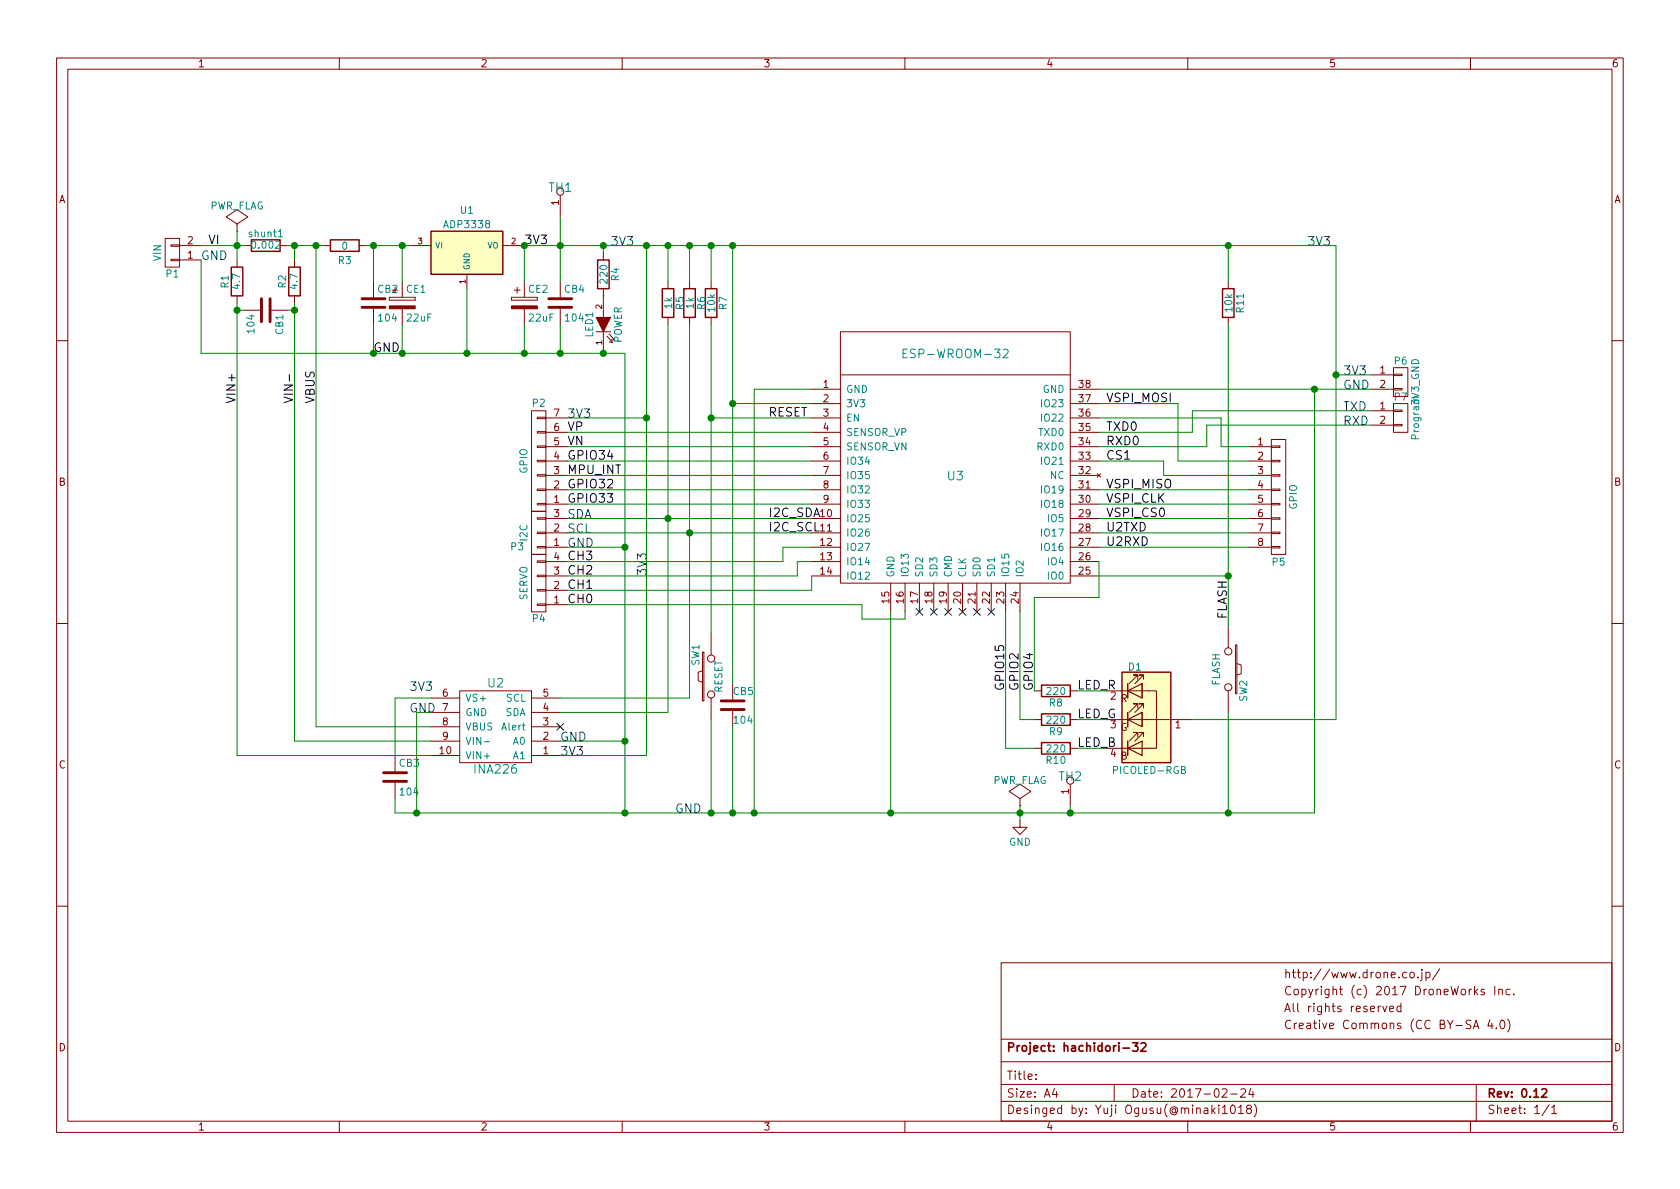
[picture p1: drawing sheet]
<svg xmlns="http://www.w3.org/2000/svg" width="297mm" height="210mm" viewBox="0 0 297 210" stroke-linecap="round" stroke-linejoin="round" font-family="sans-serif">
<g fill="none" stroke="#840000" stroke-width=".18">
<path d="M10 10.3h277v189.9h-277zM12 12.2h273v186.1h-273zM60 10.3v1.9M110 10.3v1.9M160 10.3v1.9M210 10.3v1.9M260 10.3v1.9M41.9 39.6l1.9-1.3-1.9-1.2-1.9 1.2 1.9 1.3v1.3M99.1 34.5v3.8M29.2 42.2h2.5v5h-2.5zM30.2 43.3h1.5v.3h-1.5zM30.2 45.8h1.5v.3h-1.5z"/>
<path d="M31.7 43.4h3.9M31.7 46h3.9M41.9 40.9h.1M41.9 46v1.2M41.9 52.3v1.3M43.2 43.4h1.2M43.2 54.9h2.8M48 54.9h2.8M49.5 43.4h1.3M52.1 46v1.2M52.1 52.3v1.3M57.1 43.4h1.3"/>
<path d="M63.5 43.4h1.3M66 49.8v2.8M66 54.6v2.8M68.8 52.6v.5zM68.8 53.1h4.6zM68.8 52.6h4.6zM71.1 49.8v2.8M71.1 54.6v2.8M72.4 43.4h3.8M73.4 52.6v.5zM82.5 48.5v2.5M88.9 43.4h3.8"/>
<path d="M90.4 52.6v.5zM90.4 53.1h4.6zM90.4 52.6h4.6zM90.9 51.3h1M91.4 50.8v1M92.7 49.8v2.8M92.7 54.6v2.8M95 52.6v.5zM99.1 49.8v2.8M99.1 54.6v2.8M105.4 58.7h2.5M106.7 44.7v1.3"/>
<path d="M106.7 51v5.1M106.7 58.7v3.8M107.3 59.4l1 1.2-.6-.2M107.7 59l1 1.2-.6-.1M118.1 49.8v1.2M118.1 56.1v1.3M121.9 49.8v1.2M121.9 56.1v1.3M125.7 49.8v1.2M125.7 56.1v1.3M148.6 58.7h40.6v44.4h-40.6zM217.2 49.8v1.2"/>
<path d="M217.2 56.1v1.3M10 60.2h2M94 72.6h2.5v17.8h-2.5zM95 73.8h1.5v.2h-1.5zM95 76.3h1.5v.3h-1.5zM95 78.9h1.5v.2h-1.5zM96.5 79h3.8M96.5 76.4h3.8M96.5 73.9h3.8M143.5 79h5.1M143.5 76.4h5.1M143.5 73.9h5.1"/>
<path d="M143.5 68.8h5.1M143.5 71.4h5.1M148.6 66.3h40.6M189.2 79h5.1M189.2 76.4h5.1M189.2 73.9h5.1M189.2 68.8h5.1M189.2 71.4h5.1M221 79h3.8M224.8 77.7h2.5v20.3h-2.5zM224.8 78.9h1.5v.2h-1.5zM242.6 66.3h3.8"/>
<path d="M242.6 68.8h3.8M242.6 72.6h3.8M242.6 75.2h3.8M246.4 75.1h1.5v.2h-1.5zM246.4 72.5h1.5v.3h-1.5zM246.4 71.4h2.5v5h-2.5zM246.4 68.7h1.5v.3h-1.5zM246.4 66.2h1.5v.2h-1.5zM246.4 65h2.5v5.1h-2.5zM285 60.2h2M94 98h2.5v10.2h-2.5zM94 90.4h2.5v7.6h-2.5z"/>
<path d="M95 99.2h1.5v.2h-1.5zM95 91.6h1.5v.2h-1.5zM95 94.1h1.5v.3h-1.5zM95 96.6h1.5v.3h-1.5zM95 81.4h1.5v.3h-1.5zM95 83.9h1.5v.3h-1.5zM95 86.5h1.5v.2h-1.5zM95 89h1.5v.3h-1.5zM96.5 99.3h3.8M96.5 96.8h3.8M96.5 94.2h3.8M96.5 91.7h3.8"/>
<path d="M96.5 89.1h3.8M96.5 86.6h3.8M96.5 84.1h3.8M96.5 81.5h3.8M143.5 99.3h5.1M143.5 96.8h5.1M143.5 94.2h5.1M143.5 91.7h5.1M143.5 89.1h5.1M143.5 86.6h5.1M143.5 84.1h5.1M143.5 81.5h5.1"/>
<path d="M189.2 99.3h5.1M189.2 96.8h5.1M189.2 94.2h5.1M189.2 91.7h5.1M189.2 89.1h5.1M189.2 86.6h5.1M189.2 84.1h5.1M189.2 81.5h5.1M194 83.8l.6 .6M194.6 83.8l-.6 .6M221 96.8h3.8M221 94.2h3.8"/>
<path d="M221 91.7h3.8M221 89.1h3.8M221 86.6h3.8M221 84.1h3.8M221 81.5h3.8M224.8 96.6h1.5v.3h-1.5zM224.8 94.1h1.5v.3h-1.5zM224.8 91.6h1.5v.2h-1.5zM224.8 89h1.5v.3h-1.5zM224.8 86.5h1.5v.2h-1.5zM224.8 83.9h1.5v.3h-1.5zM224.8 81.4h1.5v.3h-1.5z"/>
<path d="M10 110.3h2M95 101.7h1.5v.3h-1.5zM95 104.3h1.5v.2h-1.5zM95 106.8h1.5v.3h-1.5zM96.5 106.9h3.8M96.5 104.4h3.8M96.5 101.8h3.8M124.2 115.3h.3v8.6h-.3zM124.2 118.6l-.8 .3v1.5l.8 .2M125.7 112v3.8M143.5 101.8h5.1M157.5 103.1v5.1"/>
<path d="M160 103.1v5.1M162.6 103.1v5.1M165.1 103.1v5.1M167.6 103.1v5.1M170.2 103.1v5.1M172.7 103.1v5.1M175.3 103.1v5.1M177.8 103.1v5.1M180.3 103.1v5.1M189.2 101.8h5.1M217.2 110.7v3.8M218.4 114h.3v8.7h-.3z"/>
<path d="M218.7 117.3l.8 .3v1.5l-.8 .3M285 110.3h2M69.8 133.6v2.8M69.8 138.4v2.8M76.2 133.6h5.1M76.2 131.1h5.1M76.2 128.5h5.1M76.2 126h5.1M76.2 123.4h5.1M81.3 122.2h12.7v12.7h-12.7zM94 133.6h5.1M94 131.1h5.1"/>
<path d="M94 128.5h5.1M94 126h5.1M94 123.4h5.1M125.7 123.4v3.8M129.5 120.9v2.8M129.5 125.7v2.8M182.9 122.2h1.2M182.9 127.2h1.2M182.9 132.3h1.2M189.2 138.7v3.8M189.2 122.2h1.3M189.2 127.2h1.3"/>
<path d="M189.2 132.3h1.3M195.6 122.2h8.9v10.1h-8.9M195.6 127.2h15.2M199.4 126v2.5M199.4 120.9v2.5M199.4 131.1v2.5M201.2 130.3v-.8h-.8h.8l-1.6 1.6M201.2 125.2v-.7h-.8h.8l-1.6 1.5M201.2 120.1v-.7h-.8h.8l-1.6 1.5M201.9 126v2.5zM201.9 126h.1M201.9 120.9v2.5z"/>
<path d="M201.9 120.9h.1M202.2 130.3v-.8h-.8h.8l-1.5 1.6M202.2 125.2v-.7h-.8h.8l-1.5 1.5M202.2 120.1v-.7h-.8h.8l-1.5 1.5M217.2 122.2v3.8M180.3 142.5h.1M180.3 141.2l1.9-1.3-1.9-1.2-1.9 1.2 1.9 1.3v1.3M180.3 145v1.3h1.3l-1.3 1.3-1.2-1.3h1.2M10 160.2h2M177 170.3h108v27.9h-108zM244.5 177.9l.3 1 .4-1M245.7 178.4l.7-.1v-.3l-.5-.1-.2 .2 .1 .7h.6"/>
<path d="M247.7 178l-.4-.1-.3 .3 .1 .6 .2 .1 .4-.1M247.7 177.4v1.5M249.4 172.1l.2-.2 .4 .2 .1 .5-.2 .2-.3 .1-.2-.1zM250.7 172.8v.1M251.4 171.9v1.3l-.3 .2M251.4 171.4v.2M252.1 172l.5-.1 .2 .3-.1 .6h-.6M252.1 171.9v1.5M254.5 171.3l-1.2 2M260.9 175.4l.4 .5M261.3 174.9l-.6 .6M262.4 175a.37 .37 0 0 0-.6 .1l.1 .3 .5 .1 .1 .1-.2 .3-.5-.1"/>
<path d="M264.3 174.4v1.5M265 175.1l.2-.2 .4 .1v.9M265 174.9v1M267 175l-.5-.1-.2 .3v.6l.2 .1 .5-.1M267.6 175.8v.1M285 160.2h2M60 198.3v1.9M110 198.3v1.9M160 198.3v1.9M177 194.8h108M177 191.8h108M177 187.8h108"/>
<path d="M177 183.8h108M183.2 190.8v.1M183.2 190v.1M186.4 192.5l-.3 1h.9M186.8 193v1M197 191.8v3M210 198.3v1.9M216.1 192.7l.2-.2h.4l.3 .5-1 1h1M216.1 195.9l.5-.5v1.5M216.1 196.9h.9M217.6 193.5h1.1M217.7 195.6l.2-.2a.81 .81 0 0 1 .6 .6 .81 .81 0 0 1-.3 .8l-.1 .1a.79 .79 0 0 1-.4-1.3z"/>
<path d="M219 195.9l.4-.5v1.5M219 196.9h.8M219.4 192.7l.2-.2h.4l.2 .5-.9 1h.9M220.7 196.1l-.3-.3 .1-.2 .2-.2 .4 .1 .2 .2-.1 .2-.7 .2a.48 .48 0 0 0 0 .7l.2 .1 .5-.1a.48 .48 0 0 0-.2-.7M221.2 192.5l-.4 1h.9M221.5 193v1M221.7 195.2a1.71 1.71 0 0 1 0 2.3M260 198.3v1.9M260.5 181.9l.5-1.5 .5 1.5M260.6 181.5h.7M261 191.8v6.5M263.4 180.3l-.3 1.1h.9"/>
<path d="M263.8 180.9v1M264.6 181.8v.1M265.4 180.6l.2-.2a.81 .81 0 0 1 .5 .6 .81 .81 0 0 1-.2 .8l-.2 .1a.79 .79 0 0 1-.3-1.3zM266.5 180.2a1.71 1.71 0 0 1 0 2.3M273.9 195.3l-1.3 2M274.3 195.9l.5-.5v1.5M274.3 196.9h.9"/>
<circle cx="125.7" cy="116.5" r=".63"/>
<circle cx="217.2" cy="115.2" r=".63"/>
<circle cx="125.7" cy="122.8" r=".63"/>
<circle cx="217.2" cy="121.5" r=".63"/>
</g>
<path d="M198.6 185.3h1.1M200.3 184.4h.9l-.5 .6 .4 .1v.7l-.2 .1-.6-.1M201.8 184.6l.2-.2h.3l.3 .4-.9 1.1h.9M272.6 192.7l.2-.2h.4l.3 .5-1 1h1" fill="none" stroke="#840000" stroke-width=".3"/>
<g fill="none" stroke="#840000" stroke-width=".25">
<path d="M40.9 47.2h2v5.1h-2zM44.4 42.4h5.1v2h-5.1zM51.1 47.2h2v5.1h-2zM58.4 42.4h5.1v2h-5.1zM76.2 40.9h12.7v7.6h-12.7zM105.7 46h2v5h-2zM117.1 51h2v5.1h-2zM120.9 51h2v5.1h-2zM124.7 51h2v5.1h-2zM216.2 51h2v5.1h-2zM198.4 118.9h8.6v16h-8.6zM184.1 121.2h5.1v2h-5.1z"/>
<path d="M184.1 126.2h5.1v2.1h-5.1zM184.1 131.3h5.1v2h-5.1z"/>
</g>
<path d="M46.2 52.8v4.1M47.8 52.8v4.1M64 54.4h4.1M64 52.8h4.1M97 54.4h4.1M97 52.8h4.1M67.8 138.2h4.1M67.8 136.6h4.1M127.5 125.5h4.1M127.5 123.9h4.1" fill="none" stroke="#840000" stroke-width=".51"/>
<g fill="#840000" stroke="#840000" stroke-width=".18">
<path d="M105.4 56.1h2.5l-1.2 2.6z"/>
<path d="M90.4 54.1h4.6v.5h-4.6z"/>
<path d="M68.8 54.1h4.6v.5h-4.6z"/>
</g>
<g fill="#ffffc2" stroke="#ffffc2" stroke-width=".18">
<path d="M76.2 40.9h12.7v7.6h-12.7z"/>
<path d="M198.4 118.9h8.6v16h-8.6z"/>
</g>
<path d="M49.2 41.9h.7M159.7 62.5h.5M160.4 61.7h-.7v1.6h.7M177.4 61.9l.2-.2h.4l.2 .2 .1 .3-.1 .2-.9 .9h1M85.6 131.2h1" fill="none" stroke="#008484" stroke-width=".18"/>
<g fill="none" stroke="#000084" stroke-width=".18">
<path d="M162 107.6l1.2 1.2M163.2 107.6l-1.2 1.2M164.5 107.6l1.2 1.2M165.7 107.6l-1.2 1.2M167 107.6l1.2 1.2M168.2 107.6l-1.2 1.2M169.6 107.6l1.2 1.2M170.8 107.6l-1.2 1.2M172.1 107.6l1.2 1.2M173.3 107.6l-1.2 1.2M174.7 107.6l1.2 1.2M175.9 107.6l-1.2 1.2"/>
<path d="M98.5 127.9l1.2 1.2M99.7 127.9l-1.2 1.2"/>
</g>
<path d="M51.2 66.2v1.2" fill="none" stroke="#000" stroke-width=".18"/>
<g fill="none" stroke="#008400" stroke-width=".18">
<path d="M99.1 38.3v11.5M35.6 46v16.5h74.9v81.3M35.6 43.4h7.6M41.9 54.9h1.3M41.9 40.9v5.1M41.9 53.6v80h34.3M50.8 43.4h6.3M50.8 54.9h1.3M52.1 43.4v2.6M52.1 53.6v77.5h24.1M55.9 43.4v85.1h20.3M64.8 43.4h7.6"/>
<path d="M66 43.4v6.4M66 57.4v5.1M71.1 43.4v6.4M71.1 57.4v5.1M82.5 51v11.5M92.7 49.8v-6.4h143.5v83.8h-25.4M92.7 57.4v5.1M99.1 57.4v5.1M106.7 52.3h.1M106.7 43.4v1.3M114.3 43.4v90.2h-15.2M118.1 43.4v6.4"/>
<path d="M118.1 57.4v68.6h-19M121.9 43.4v6.4M121.9 57.4v66h-22.8M125.7 43.4v6.4M125.7 57.4v54.6M129.5 43.4v77.5M217.2 43.4v6.4M217.2 57.4v53.3M100.3 73.9h14M100.3 76.4h43.2M100.3 79h43.2M125.7 73.9h17.8"/>
<path d="M129.5 71.4h14M143.5 68.8h-10.2v75M194.3 71.4h14v10.1h12.7M194.3 73.9h21.6v5.1h5.1M194.3 68.8h48.3M232.4 68.8v75h-162.6v-2.6M236.2 66.3h6.4M242.6 72.6h-31.8v3.8h-16.5M242.6 75.2h-29.2v3.8h-19.1M100.3 91.7h43.2M100.3 94.2h43.2M100.3 96.8h10.2"/>
<path d="M100.3 81.5h43.2M100.3 89.1h43.2M100.3 86.6h43.2M100.3 84.1h43.2M143.5 99.3h-2.5v2.5h-40.7M143.5 96.8h-5.1v2.5h-38.1M194.3 91.7h26.7M194.3 94.2h26.7M194.3 96.8h26.7M194.3 81.5h11.4v2.6h15.3M194.3 89.1h26.7M194.3 86.6h26.7"/>
<path d="M194.3 99.3v6.4h-11.4v16.5M100.3 106.9h52.1v2.6h7.6v-1.3M143.5 101.8v2.6h-43.2M157.5 108.2v35.6M177.8 108.2v24.1h5.1M180.3 108.2v19h2.6M194.3 101.8h22.9M73.7 126v17.8M76.2 123.4h-6.4v10.2M99.1 131.1h11.4M125.7 127.2v16.6M129.5 128.5v15.3"/>
<path d="M190.5 127.2h5.1M190.5 132.3h5.1M190.5 122.2h5.1M217.2 126v17.8M180.3 142.5v2.5M189.2 142.5v1.3"/>
</g>
<g fill="#008400" stroke="#008400" stroke-width=".25">
<circle cx="125.7" cy="73.9" r=".51"/>
<circle cx="71.1" cy="62.5" r=".51"/>
<circle cx="99.1" cy="62.5" r=".51"/>
<circle cx="99.1" cy="43.4" r=".51"/>
<circle cx="92.7" cy="62.5" r=".51"/>
<circle cx="129.5" cy="143.8" r=".51"/>
<circle cx="106.7" cy="43.4" r=".51"/>
<circle cx="118.1" cy="43.4" r=".51"/>
<circle cx="82.6" cy="62.5" r=".51"/>
<circle cx="129.5" cy="71.4" r=".51"/>
<circle cx="66" cy="43.4" r=".51"/>
<circle cx="106.7" cy="62.5" r=".51"/>
<circle cx="114.3" cy="43.4" r=".51"/>
<circle cx="52.1" cy="43.4" r=".51"/>
<circle cx="52.1" cy="54.9" r=".51"/>
<circle cx="41.9" cy="43.4" r=".51"/>
<circle cx="71.1" cy="43.4" r=".51"/>
<circle cx="110.5" cy="96.8" r=".51"/>
<circle cx="41.9" cy="54.9" r=".51"/>
<circle cx="217.2" cy="101.8" r=".51"/>
<circle cx="118.1" cy="91.7" r=".51"/>
<circle cx="121.9" cy="94.2" r=".51"/>
<circle cx="121.9" cy="43.4" r=".51"/>
<circle cx="125.7" cy="43.4" r=".51"/>
<circle cx="129.5" cy="43.4" r=".51"/>
<circle cx="217.2" cy="43.4" r=".51"/>
<circle cx="180.3" cy="143.8" r=".51"/>
<circle cx="110.5" cy="131.1" r=".51"/>
<circle cx="110.5" cy="143.8" r=".51"/>
<circle cx="73.7" cy="143.8" r=".51"/>
<circle cx="55.9" cy="43.4" r=".51"/>
<circle cx="125.7" cy="143.8" r=".51"/>
<circle cx="189.2" cy="143.8" r=".51"/>
<circle cx="133.4" cy="143.8" r=".51"/>
<circle cx="157.5" cy="143.8" r=".51"/>
<circle cx="217.2" cy="143.8" r=".51"/>
<circle cx="232.4" cy="68.8" r=".51"/>
<circle cx="236.2" cy="66.3" r=".51"/>
<circle cx="114.3" cy="73.9" r=".51"/>
</g>
<path d="M199.4 132.3l2.5-1.2v2.5zM199.4 127.2l2.5-1.2v2.5zM199.4 122.2l2.5-1.3v2.5zM199.4 120.9v2.5M199.4 126v2.5M199.4 131.1v2.5" fill="none" stroke="#840000" stroke-width=".2"/>
<g font-size="2.1" fill="#008484">
<text x="97.1" y="33.9">TH1</text>
<text x="160.6" y="63.3">ESP-WROOM-32</text>
<text x="167.6" y="84.9">U3</text>
<text x="86.3" y="121.6">U2</text>
<text x="84" y="136.8">INA226</text>
<text x="187.2" y="138.1">TH2</text>
</g>
<g font-size="2.1" fill="#0000c2">
<text x="35.6" y="46">GND</text>
<text x="107.9" y="43.4">3V3</text>
<text x="231.1" y="43.4">3V3</text>
<text x="237.5" y="68.8">GND</text>
<text x="237.5" y="66.3">3V3</text>
<text x="100.3" y="73.9">3V3</text>
<text x="237.5" y="72.6">TXD</text>
<text x="237.5" y="75.2">RXD</text>
<text x="100.3" y="94.2">SCL</text>
<text x="100.3" y="91.7">SDA</text>
<text x="100.3" y="96.8">GND</text>
<text x="114.3" y="101.8" transform="rotate(-90 114.3 101.8)">3V3</text>
<text x="72.4" y="122.2">3V3</text>
<text x="99.1" y="131.1">GND</text>
<text x="99.1" y="133.6">3V3</text>
<text x="119.4" y="143.8">GND</text>
</g>
<g font-size="2.1">
<text x="36.8" y="43.2">VI</text>
<text x="41.7" y="71.4" transform="rotate(-90 41.7 71.4)">VIN+</text>
<text x="51.8" y="71.4" transform="rotate(-90 51.8 71.4)">VIN-</text>
<text x="55.6" y="71.4" transform="rotate(-90 55.6 71.4)">VBUS</text>
<text x="195.6" y="71.1">VSPI_MOSI</text>
<text x="100.3" y="76.2">VP</text>
<text x="135.9" y="73.7">RESET</text>
<text x="195.6" y="76.2">TXD0</text>
<text x="100.3" y="83.8">MPU_INT</text>
<text x="100.3" y="78.7">VN</text>
<text x="100.3" y="81.3">GPIO34</text>
<text x="195.6" y="81.3">CS1</text>
<text x="195.6" y="78.7">RXD0</text>
<text x="100.3" y="86.4">GPIO32</text>
<text x="100.3" y="88.9">GPIO33</text>
<text x="195.6" y="86.4">VSPI_MISO</text>
<text x="195.6" y="88.9">VSPI_CLK</text>
<text x="135.9" y="91.4">I2C_SDA</text>
<text x="135.9" y="94">I2C_SCL</text>
<text x="195.6" y="94">U2TXD</text>
<text x="195.6" y="91.4">VSPI_CS0</text>
<text x="100.3" y="101.6">CH2</text>
<text x="100.3" y="99.1">CH3</text>
<text x="195.6" y="96.5">U2RXD</text>
<text x="100.3" y="106.7">CH0</text>
<text x="100.3" y="104.1">CH1</text>
<text x="216.9" y="109.5" transform="rotate(-90 216.9 109.5)">FLASH</text>
<text x="177.5" y="122.2" transform="rotate(-90 177.5 122.2)">GPIO15</text>
<text x="180.1" y="122.2" transform="rotate(-90 180.1 122.2)">GPIO2</text>
<text x="182.6" y="122.2" transform="rotate(-90 182.6 122.2)">GPIO4</text>
<text x="190.5" y="121.9">LED_R</text>
<text x="190.5" y="127">LED_G</text>
<text x="190.5" y="132.1">LED_B</text>
</g>
<g font-size="2.1" fill="#008400">
<text x="92.7" y="43.2">3V3</text>
<text x="66" y="62.2">GND</text>
<text x="72.4" y="126">GND</text>
</g>
<g font-size="2.1" fill="#840000">
<text x="227" y="173">http://www.drone.co.jp/</text>
<text x="227" y="176">Copyright (c) 2017 DroneWorks Inc.</text>
<text x="227" y="179">All rights reserved</text>
<text x="178" y="186">Project: hachidori-32</text>
<text x="227" y="182">Creative Commons (CC BY-SA 4.0)</text>
<text x="178" y="191">Title:</text>
<text x="178" y="194.1">Size: A4</text>
<text x="178" y="197">Desinged by: Yuji Ogusu(@minaki1018)</text>
<text x="200" y="194.1">Date: 2017-02-24</text>
<text x="263" y="194.1">Rev: 0.12</text>
<text x="263" y="197">Sheet: 1/1</text>
</g>
<g font-size="1.8" fill="#840000">
<text x="35" y="11.9">1</text>
<text x="85" y="11.9">2</text>
<text x="135" y="11.9">3</text>
<text x="185" y="11.9">4</text>
<text x="235" y="11.9">5</text>
<text x="285" y="11.9">6</text>
<text x="10.4" y="35.9">A</text>
<text x="285.4" y="35.9">A</text>
<text x="98.8" y="36.3" transform="rotate(-90 98.8 36.3)">1</text>
<text x="33.2" y="45.7">1</text>
<text x="33.2" y="43.2">2</text>
<text x="66.8" y="51.8">CB2</text>
<text x="145.6" y="68.6">1</text>
<text x="145.6" y="71.1">2</text>
<text x="190.8" y="71.1">37</text>
<text x="190.8" y="68.6">38</text>
<text x="244" y="66">1</text>
<text x="244" y="68.6">2</text>
<text x="97.9" y="76.2">6</text>
<text x="97.9" y="73.7">7</text>
<text x="145.6" y="73.7">3</text>
<text x="145.6" y="76.2">4</text>
<text x="190.8" y="76.2">35</text>
<text x="190.8" y="73.7">36</text>
<text x="244" y="72.4">1</text>
<text x="244" y="74.9">2</text>
<text x="97.9" y="83.8">3</text>
<text x="97.9" y="81.3">4</text>
<text x="97.9" y="78.7">5</text>
<text x="145.6" y="78.7">5</text>
<text x="145.6" y="81.3">6</text>
<text x="145.6" y="83.8">7</text>
<text x="190.8" y="83.8">32</text>
<text x="190.8" y="81.3">33</text>
<text x="190.8" y="78.7">34</text>
<text x="222.4" y="78.7">1</text>
<text x="222.4" y="81.3">2</text>
<text x="222.4" y="83.8">3</text>
<text x="10.4" y="85.9">B</text>
<text x="97.9" y="88.9">1</text>
<text x="97.9" y="86.4">2</text>
<text x="145.6" y="86.4">8</text>
<text x="145.6" y="88.9">9</text>
<text x="190.8" y="88.9">30</text>
<text x="190.8" y="86.4">31</text>
<text x="222.4" y="86.4">4</text>
<text x="222.4" y="88.9">5</text>
<text x="285.4" y="85.9">B</text>
<text x="97.9" y="94">2</text>
<text x="97.9" y="91.4">3</text>
<text x="145.1" y="91.4">10</text>
<text x="145.1" y="94">11</text>
<text x="190.8" y="94">28</text>
<text x="190.8" y="91.4">29</text>
<text x="222.4" y="91.4">6</text>
<text x="222.4" y="94">7</text>
<text x="97.9" y="101.6">3</text>
<text x="97.9" y="99.1">4</text>
<text x="97.9" y="96.5">1</text>
<text x="145.1" y="96.5">12</text>
<text x="145.1" y="99.1">13</text>
<text x="145.1" y="101.6">14</text>
<text x="190.8" y="101.6">25</text>
<text x="190.8" y="99.1">26</text>
<text x="190.8" y="96.5">27</text>
<text x="222.4" y="96.5">8</text>
<text x="97.9" y="106.7">1</text>
<text x="97.9" y="104.1">2</text>
<text x="157.2" y="106.6" transform="rotate(-90 157.2 106.6)">15</text>
<text x="159.8" y="106.6" transform="rotate(-90 159.8 106.6)">16</text>
<text x="162.3" y="106.6" transform="rotate(-90 162.3 106.6)">17</text>
<text x="164.8" y="106.6" transform="rotate(-90 164.8 106.6)">18</text>
<text x="167.4" y="106.6" transform="rotate(-90 167.4 106.6)">19</text>
<text x="169.9" y="106.6" transform="rotate(-90 169.9 106.6)">20</text>
<text x="172.5" y="106.6" transform="rotate(-90 172.5 106.6)">21</text>
<text x="175" y="106.6" transform="rotate(-90 175 106.6)">22</text>
<text x="177.5" y="106.6" transform="rotate(-90 177.5 106.6)">23</text>
<text x="180.1" y="106.6" transform="rotate(-90 180.1 106.6)">24</text>
<text x="78.3" y="123.2">6</text>
<text x="78.3" y="125.7">7</text>
<text x="96" y="125.7">4</text>
<text x="96" y="123.2">5</text>
<text x="196.4" y="123.7">2</text>
<text x="198.1" y="124.1">R</text>
<text x="78.3" y="128.3">8</text>
<text x="78.3" y="130.8">9</text>
<text x="96" y="130.8">2</text>
<text x="96" y="128.3">3</text>
<text x="196.4" y="128.8">3</text>
<text x="198.1" y="129.2">G</text>
<text x="207.8" y="128.8">1</text>
<text x="10.4" y="135.9">C</text>
<text x="77.8" y="133.3">10</text>
<text x="96" y="133.3">1</text>
<text x="196.4" y="133.9">4</text>
<text x="198.1" y="134.3">B</text>
<text x="285.4" y="135.9">C</text>
<text x="189" y="140.4" transform="rotate(-90 189 140.4)">1</text>
<text x="10.4" y="185.9">D</text>
<text x="285.4" y="185.9">D</text>
<text x="35" y="199.9">1</text>
<text x="85" y="199.9">2</text>
<text x="135" y="199.9">3</text>
<text x="185" y="199.9">4</text>
<text x="235" y="199.9">5</text>
<text x="285" y="199.9">6</text>
</g>
<g font-size="1.8" fill="#008484">
<text x="37" y="37">PWR_FLAG</text>
<text x="44.1" y="41.9">shunt1</text>
<text x="78.7" y="40.3">ADP3338</text>
<text x="81.4" y="37.8">U1</text>
<text x="28.5" y="46.2" transform="rotate(-90 28.5 46.2)">VIN</text>
<text x="44.8" y="44">0.002</text>
<text x="59.8" y="46.7">R3</text>
<text x="60.5" y="44.1">0</text>
<text x="29.4" y="49">P1</text>
<text x="40.4" y="50.9" transform="rotate(-90 40.4 50.9)">R1</text>
<text x="42.4" y="51" transform="rotate(-90 42.4 51)">4.7</text>
<text x="50.6" y="50.9" transform="rotate(-90 50.6 50.9)">R2</text>
<text x="52.6" y="51" transform="rotate(-90 52.6 51)">4.7</text>
<text x="71.9" y="51.8">CE1</text>
<text x="93.4" y="51.8">CE2</text>
<text x="99.8" y="51.8">CB4</text>
<text x="107.4" y="50" transform="rotate(-90 107.4 50)">220</text>
<text x="109.4" y="49.6" transform="rotate(-90 109.4 49.6)">R4</text>
<text x="45" y="58.8" transform="rotate(-90 45 58.8)">104</text>
<text x="50.1" y="59.1" transform="rotate(-90 50.1 59.1)">CB1</text>
<text x="67" y="56.8">104</text>
<text x="72" y="56.8">22uF</text>
<text x="93.6" y="56.8">22uF</text>
<text x="100.1" y="56.8">104</text>
<text x="104.9" y="59.6" transform="rotate(-90 104.9 59.6)">LED1</text>
<text x="118.8" y="54.6" transform="rotate(-90 118.8 54.6)">1k</text>
<text x="120.9" y="54.7" transform="rotate(-90 120.9 54.7)">R5</text>
<text x="122.6" y="54.6" transform="rotate(-90 122.6 54.6)">1k</text>
<text x="124.7" y="54.7" transform="rotate(-90 124.7 54.7)">R6</text>
<text x="126.4" y="55.1" transform="rotate(-90 126.4 55.1)">10k</text>
<text x="128.5" y="54.7" transform="rotate(-90 128.5 54.7)">R7</text>
<text x="217.9" y="55.1" transform="rotate(-90 217.9 55.1)">10k</text>
<text x="219.9" y="55.2" transform="rotate(-90 219.9 55.2)">R11</text>
<text x="109.9" y="60.7" transform="rotate(-90 109.9 60.7)">POWER</text>
<text x="246.6" y="64.5">P6</text>
<text x="94.2" y="71.9">P2</text>
<text x="149.6" y="69.5">GND</text>
<text x="184.3" y="69.5">GND</text>
<text x="246.6" y="70.8">P7</text>
<text x="149.6" y="72">3V3</text>
<text x="149.6" y="74.5">EN</text>
<text x="149.6" y="77.1">SENSOR_VP</text>
<text x="183.7" y="77.1">TXD0</text>
<text x="184.4" y="74.5">IO22</text>
<text x="184.4" y="72">IO23</text>
<text x="250.9" y="77.5" transform="rotate(-90 250.9 77.5)">Program3V3_GND</text>
<text x="93.2" y="83.7" transform="rotate(-90 93.2 83.7)">GPIO</text>
<text x="149.6" y="79.6">SENSOR_VN</text>
<text x="149.6" y="82.2">IO34</text>
<text x="183.5" y="79.6">RXD0</text>
<text x="184.4" y="82.2">IO21</text>
<text x="149.6" y="84.7">IO35</text>
<text x="149.6" y="87.2">IO32</text>
<text x="149.6" y="89.8">IO33</text>
<text x="184.4" y="89.8">IO18</text>
<text x="184.4" y="87.2">IO19</text>
<text x="185.6" y="84.7">NC</text>
<text x="93.2" y="95.6" transform="rotate(-90 93.2 95.6)">I2C</text>
<text x="149.6" y="92.3">IO25</text>
<text x="149.6" y="94.9">IO26</text>
<text x="184.4" y="94.9">IO17</text>
<text x="185.4" y="92.3">IO5</text>
<text x="229.3" y="90.1" transform="rotate(-90 229.3 90.1)">GPIO</text>
<text x="90.4" y="97.3">P3</text>
<text x="149.6" y="97.4">IO27</text>
<text x="149.6" y="99.9">IO14</text>
<text x="184.4" y="97.4">IO16</text>
<text x="185.4" y="99.9">IO4</text>
<text x="225" y="100">P5</text>
<text x="93.2" y="106.2" transform="rotate(-90 93.2 106.2)">SERVO</text>
<text x="149.6" y="102.5">IO12</text>
<text x="158.1" y="102.1" transform="rotate(-90 158.1 102.1)">GND</text>
<text x="160.7" y="102.1" transform="rotate(-90 160.7 102.1)">IO13</text>
<text x="163.2" y="102.1" transform="rotate(-90 163.2 102.1)">SD2</text>
<text x="165.7" y="102.1" transform="rotate(-90 165.7 102.1)">SD3</text>
<text x="168.3" y="102.1" transform="rotate(-90 168.3 102.1)">CMD</text>
<text x="170.8" y="102.1" transform="rotate(-90 170.8 102.1)">CLK</text>
<text x="173.4" y="102.1" transform="rotate(-90 173.4 102.1)">SD0</text>
<text x="175.9" y="102.1" transform="rotate(-90 175.9 102.1)">SD1</text>
<text x="178.4" y="102.1" transform="rotate(-90 178.4 102.1)">IO15</text>
<text x="181" y="102.1" transform="rotate(-90 181 102.1)">IO2</text>
<text x="185.4" y="102.5">IO0</text>
<text x="94.2" y="110">P4</text>
<text x="123.6" y="117.7" transform="rotate(-90 123.6 117.7)">SW1</text>
<text x="199.5" y="118.6">D1</text>
<text x="82.3" y="124.1">VS+</text>
<text x="89.4" y="124.1">SCL</text>
<text x="127.7" y="122.6" transform="rotate(-90 127.7 122.6)">RESET</text>
<text x="129.7" y="122.9">CB5</text>
<text x="185.2" y="122.9">220</text>
<text x="185.6" y="124.9">R8</text>
<text x="215.7" y="121.3" transform="rotate(-90 215.7 121.3)">FLASH</text>
<text x="220.5" y="124.1" transform="rotate(-90 220.5 124.1)">SW2</text>
<text x="82.3" y="126.6">GND</text>
<text x="82.3" y="129.2">VBUS</text>
<text x="82.3" y="131.7">VIN-</text>
<text x="88.9" y="129.2">Alert</text>
<text x="89.2" y="126.6">SDA</text>
<text x="90.7" y="131.7">A0</text>
<text x="129.9" y="128">104</text>
<text x="185.2" y="128">220</text>
<text x="185.6" y="130">R9</text>
<text x="70.6" y="135.6">CB3</text>
<text x="82.3" y="134.2">VIN+</text>
<text x="90.7" y="134.2">A1</text>
<text x="185.1" y="135.1">R10</text>
<text x="185.2" y="133">220</text>
<text x="197" y="136.8">PICOLED-RGB</text>
<text x="70.8" y="140.7">104</text>
<text x="175.4" y="138.6">PWR_FLAG</text>
<text x="178.4" y="149.5">GND</text>
</g>
<g font-size="1.4" fill="#840000">
<text x="73.9" y="43.2">3</text>
<text x="90.4" y="43.2">2</text>
<text x="82.3" y="50.2" transform="rotate(-90 82.3 50.2)">1</text>
<text x="106.4" y="54.6" transform="rotate(-90 106.4 54.6)">2</text>
<text x="106.4" y="61" transform="rotate(-90 106.4 61)">1</text>
</g>
<g font-size="1.4" fill="#008484">
<text x="77" y="43.9">VI</text>
<text x="83.1" y="47.7" transform="rotate(-90 83.1 47.7)">GND</text>
<text x="86.1" y="43.9">VO</text>
</g>
</svg>
